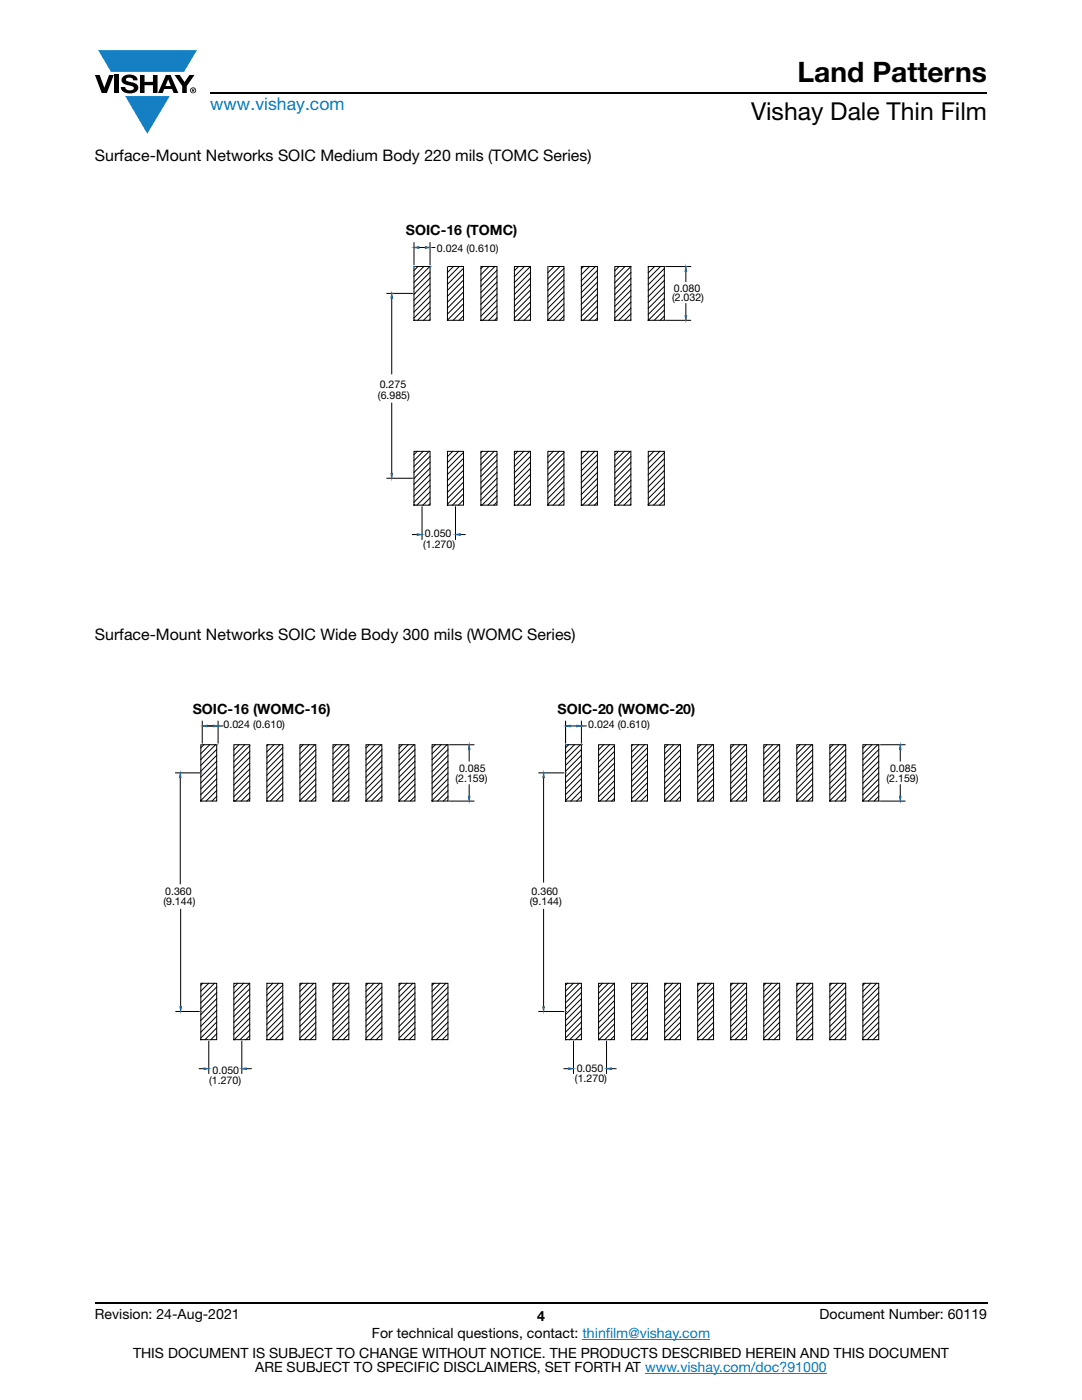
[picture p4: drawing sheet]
<svg xmlns="http://www.w3.org/2000/svg" width="216mm" height="279mm" viewBox="0 0 216 279" stroke-linecap="round" stroke-linejoin="round" font-family="sans-serif">
<g fill="#147fc3">
<path d="M19.6 10h19.7l-2.6 4.3h-1.1h-13.5z"/>
<path d="M25 19.2h8.9l-4.5 7.5z"/>
</g>
<g fill="#000">
<path d="M18.9 15h1l.9 2.5 1-2.5h.9l-1.4 3.6h-1zM22.9 15h.9v3.6h-.9zM24.6 15.3a2.1 2.1 0 0 1 2.8 .3l.1 .4h-.9a.79 .79 0 0 0-.7-.5 .79 .79 0 0 0-.8 .4l.3 .3 1 .2a1.08 1.08 0 0 1 1.2 1 1.08 1.08 0 0 1-1.1 1.2 1.73 1.73 0 0 1-2.4-1.2h.9a.96 .96 0 0 0 .8 .6 .96 .96 0 0 0 .9-.4 1.31 1.31 0 0 0-1.2-.6 1.03 1.03 0 0 1-1.1-.6 1.03 1.03 0 0 1 .2-1.1zM27.9 15h.9v1.3h1.7v-1.3h.9v3.6h-.9v-1.6h-1.7v1.6h-.9zM34.8 15h1.1l.9 1.4 1-1.4h1l-1.5 2.2v1.4h-.9v-1.4zM78.2 58.6l.1 .9h-.3zM82.6 49.4l1-.2v.4zM84.9 49.2l.9 .2-.9 .2zM136.9 53.2l.1 1h-.3zM136.7 63h.3l-.1 .9zM78 94.5h.3l-.1 .9zM83.2 106.5l1 .2-1 .1z"/>
<path d="M90.9 106.7l1-.2v.3zM36 154.2l.1 1h-.3zM41.3 144.9h1.6zM40.4 144.9l1-.2v.3zM42.6 144.7l1 .2-1 .1zM93.5 158.9h.3l-.2 1zM93.6 148.6l.2 1h-.3zM35.9 200.9h.3l-.2 1zM40.7 213.1l1 .2-1 .1zM48.3 213.3l.9-.2v.3z"/>
<path d="M33.6 15.9l.5 1.3h-1.1zM33.1 15l-1.6 3.6h1l.3-.8h1.5l.3 .8h1l-1.6-3.6z"/>
<path d="M38.4 17.8h.2v.2h-.2zM38.3 17.7v.7h.1v-.3l.4 .3-.2-.3 .2-.2-.1-.2z"/>
<path d="M38.1 18a.46 .46 0 0 1 .9 0 .46 .46 0 0 1-.9 0zM37.9 18a.6 .6 0 0 0 1.2 0 .6 .6 0 0 0-1.2 0z"/>
</g>
<path d="M42 18.6h155M18.9 260h178.1" fill="none" stroke="#000" stroke-width=".36"/>
<path d="M116.2 267.3h25.5M128.7 274h36.3" fill="none" stroke="#007ec4" stroke-width=".2"/>
<g fill="none" stroke="#818180" stroke-width=".2">
<path d="M89.3 53.2h.1M109.4 53.2h-.1M82.6 63.9h.1M89.3 63.9h.1M96 63.9h.1M102.6 63.9h.1M109.3 63.9h.1M116 63.9h.1M122.7 63.9h.1M129.4 63.9h.1M82.6 100.8h.1M89.3 100.8h.1"/>
<path d="M96 100.8h.1M102.6 100.8h.1M109.3 100.8h.1M116 100.8h.1M122.7 100.8h.1M129.4 100.8h.1M40.1 159.9h.1M46.7 159.9h.1M53.3 159.9h.1M56.4 159.7l-.1 .2M59.8 159.9h.1M66.4 159.9h.1"/>
<path d="M73 159.9h.1M79.6 159.9h.1M86.2 159.9h.1M112.9 159.9h.1M119.4 159.9h.1M126 159.9h.1M129.2 159.7l-.1 .2M132.6 159.9h.1M53.3 196.2v.1M126.1 196.2l-.1 .1M40.1 207.5h.1M46.7 207.5h.1"/>
<path d="M53.3 207.5h.1M59.8 207.5h.1M66.4 207.5h.1M73 207.5h.1M79.6 207.5h.1M86.2 207.5h.1M112.9 207.5h.1M119.4 207.5h.1M126 207.5h.1M132.6 207.5h.1"/>
</g>
<g fill="none" stroke="#000" stroke-width=".2">
<path d="M77.2 58.6h5.1M78.2 59.5v15.1M82.6 53.2h3.2v10.7h-3.2zM82.6 48.4v4.5M83.4 53.2l-.8 .8M83.6 49.4h1.3M84.6 53.2l-2 2M85.8 53.2l-3.2 3.2M85.8 54.3l-3.2 3.2M85.8 55.5l-3.2 3.2M85.8 56.7l-3.2 3.2M85.8 57.9l-3.2 3.2"/>
<path d="M85.8 59.1l-3.2 3.2M85.8 48.4v4.5M85.8 49.4h1M89.3 53.2h3.2v10.7h-3.2zM90.5 53.2l-1.2 1.2M91.7 53.2l-2.4 2.4M92.5 53.5l-3.2 3.3M92.5 54.7l-3.2 3.2M92.5 57.1l-3.2 3.2M92.5 58.3l-3.2 3.2M92.5 55.9l-3.2 3.2M92.5 59.5l-3.2 3.2"/>
<path d="M96 53.2h3.2v10.7h-3.2zM96.4 53.2l-.4 .4M97.6 53.2l-1.6 1.6M98.7 53.2l-2.7 2.8M99.2 57.5l-3.2 3.2M99.2 53.9l-3.2 3.3M99.2 55.1l-3.2 3.2M99.2 56.3l-3.2 3.2M99.2 58.7l-3.2 3.2M99.2 59.9l-3.2 3.2M102.6 53.2h3.2v10.7h-3.2zM103.5 53.2l-.9 .8"/>
<path d="M104.6 53.2l-2 2M105.8 53.2l-3.2 3.2M105.8 54.4l-3.2 3.2M105.8 55.5l-3.2 3.3M105.8 56.7l-3.2 3.2M105.8 57.9l-3.2 3.2M105.8 59.1l-3.2 3.2M109.3 53.2h3.2v10.7h-3.2zM110.5 53.2l-1.2 1.2M111.7 53.2l-2.4 2.4M112.5 57.1l-3.2 3.2M112.5 53.6l-3.2 3.2"/>
<path d="M112.5 54.8l-3.2 3.2M112.5 55.9l-3.2 3.3M112.5 58.3l-3.2 3.2M112.5 59.5l-3.2 3.2M116 53.2h3.2v10.7h-3.2zM116.4 53.2l-.4 .4M117.6 53.2l-1.6 1.6M118.8 53.2l-2.8 2.8M119.2 54l-3.2 3.2M119.2 55.2l-3.2 3.2M119.2 56.3l-3.2 3.3M119.2 57.5l-3.2 3.3"/>
<path d="M119.2 58.7l-3.2 3.2M119.2 59.9l-3.2 3.2M122.7 53.2h3.2v10.7h-3.2zM123.5 53.2l-.8 .8M124.7 53.2l-2 2M125.9 53.2l-3.2 3.2M125.9 54.4l-3.2 3.2M125.9 55.6l-3.2 3.2M125.9 56.8l-3.2 3.2M125.9 57.9l-3.2 3.3M125.9 59.1l-3.2 3.2M129.4 53.2h3.2v10.7h-3.2z"/>
<path d="M129.4 53.2v.1M130.6 53.2l-1.2 1.3M131.8 53.2l-2.4 2.4M132.6 53.6l-3.2 3.2M132.6 54.8l-3.2 3.2M132.6 56l-3.2 3.2M132.6 57.2l-3.2 3.2M132.6 58.3l-3.2 3.3M132.6 59.5l-3.2 3.3M132.9 53.2h4.9M136.9 54.2v2M85.8 60.2l-3.2 3.3"/>
<path d="M85.8 61.4l-2.5 2.5M85.8 63.8l-.1 .1M85.8 62.6l-1.3 1.3M92.5 60.7l-3.2 3.2M92.5 63l-.9 .9M92.5 61.8l-2.1 2.1M99.2 63.4l-.5 .5M99.2 62.2l-1.7 1.7M99.2 61.1l-2.9 2.8M105.8 63.8v.1M105.8 60.3l-3.2 3.2M105.8 62.7l-1.2 1.2"/>
<path d="M105.8 61.5l-2.4 2.4M112.5 63.1l-.8 .8M112.5 61.9l-2 2M112.5 60.7l-3.2 3.2M119.2 61.1l-2.8 2.8M119.2 63.5l-.5 .4M119.2 62.3l-1.6 1.6M125.9 63.9h-.1M125.9 62.7l-1.2 1.2M125.9 60.3l-3.2 3.2M125.9 61.5l-2.4 2.4M132.6 60.7l-3.2 3.2"/>
<path d="M132.6 61.9l-2 2M132.6 63.1l-.9 .8M132.9 63.9h4.9M136.9 60.6v2.4M77.2 95.4h5.1M78.2 80.4v14.1M82.6 90.1h3.2v10.7h-3.2zM83.3 90.1l-.7 .6M84.4 90.1l-1.8 1.8M85.6 90.1l-3 3M85.8 99.4l-1.4 1.4M85.8 98.2l-2.6 2.6"/>
<path d="M85.8 91.1l-3.2 3.2M85.8 92.3l-3.2 3.2M85.8 93.4l-3.2 3.3M85.8 94.6l-3.2 3.2M85.8 95.8l-3.2 3.2M85.8 97l-3.2 3.2M89.3 90.1h3.2v10.7h-3.2zM90.3 90.1l-1 1M91.5 90.1l-2.2 2.2M92.5 90.3l-3.2 3.2M92.5 91.5l-3.2 3.2M92.5 92.7l-3.2 3.2"/>
<path d="M92.5 93.8l-3.2 3.3M92.5 95l-3.2 3.3M92.5 96.2l-3.2 3.2M92.5 97.4l-3.2 3.2M92.5 99.8l-1 1M92.5 98.6l-2.2 2.2M96 90.1h3.2v10.7h-3.2zM96.2 90.1l-.2 .3M97.4 90.1l-1.4 1.4M98.6 90.1l-2.6 2.6M99.2 97.8l-3 3M99.2 91.9l-3.2 3.2"/>
<path d="M99.2 93.1l-3.2 3.2M99.2 90.7l-3.2 3.2M99.2 94.3l-3.2 3.2M99.2 95.4l-3.2 3.3M99.2 96.6l-3.2 3.2M99.2 99l-1.8 1.8M102.6 90.1h3.2v10.7h-3.2zM103.3 90.1l-.7 .7M104.5 90.1l-1.9 1.9M105.7 90.1l-3.1 3M105.8 92.3l-3.2 3.2M105.8 91.1l-3.2 3.2"/>
<path d="M105.8 93.5l-3.2 3.2M105.8 94.7l-3.2 3.2M105.8 95.8l-3.2 3.3M105.8 97l-3.2 3.3M105.8 98.2l-2.5 2.6M105.8 99.4l-1.4 1.4M109.3 90.1h3.2v10.7h-3.2zM110.4 90.1l-1.1 1.1M111.6 90.1l-2.3 2.3M112.5 99.8l-1 1M112.5 98.6l-2.1 2.2M112.5 90.3l-3.2 3.2"/>
<path d="M112.5 91.5l-3.2 3.2M112.5 92.7l-3.2 3.2M112.5 93.9l-3.2 3.2M112.5 95.1l-3.2 3.2M112.5 96.3l-3.2 3.2M112.5 97.4l-3.2 3.3M116 90.1h3.2v10.7h-3.2zM116.3 90.1l-.3 .3M117.5 90.1l-1.5 1.5M118.7 90.1l-2.7 2.7M119.2 99l-1.8 1.8M119.2 97.8l-2.9 3"/>
<path d="M119.2 91.9l-3.2 3.2M119.2 90.7l-3.2 3.3M119.2 93.1l-3.2 3.2M119.2 94.3l-3.2 3.2M119.2 95.5l-3.2 3.2M119.2 96.7l-3.2 3.2M122.7 90.1h3.2v10.7h-3.2zM123.4 90.1l-.7 .7M124.6 90.1l-1.9 1.9M125.8 90.1l-3.1 3.1M125.9 91.1l-3.2 3.3M125.9 92.3l-3.2 3.2"/>
<path d="M125.9 93.5l-3.2 3.2M125.9 94.7l-3.2 3.2M125.9 95.9l-3.2 3.2M125.9 97.1l-3.2 3.2M125.9 98.3l-2.6 2.5M125.9 99.4l-1.4 1.4M129.4 90.1h3.2v10.7h-3.2zM130.5 90.1l-1.1 1.1M131.7 90.1l-2.3 2.3M132.6 90.4l-3.2 3.2M132.6 93.9l-3.2 3.2M132.6 91.5l-3.2 3.3"/>
<path d="M132.6 92.7l-3.2 3.3M132.6 95.1l-3.2 3.2M132.6 96.3l-3.2 3.2M132.6 97.5l-3.2 3.2M132.6 99.8l-1 1M132.6 98.7l-2.2 2.1M82.3 106.7h.9M84.2 101.1v6.6M85.8 100.6l-.2 .2M90.9 101.1v6.6M91.9 106.7h.9M99.2 100.2l-.7 .6"/>
<path d="M105.8 100.6l-.2 .2M119.2 100.2l-.6 .6M125.9 100.6l-.2 .2M35 154.2h5M36 155.2v21.2M40.1 148.6h3.1v11.3h-3.1zM40.4 143.9v4.4M40.7 148.6l-.6 .6M41.3 144.9h1.6M41.9 148.6l-1.8 1.8M43 148.6l-2.9 3M43.2 149.6l-3.1 3.1"/>
<path d="M43.2 150.7l-3.1 3.2M43.2 151.9l-3.1 3.2M43.2 153.1l-3.1 3.2M43.2 154.2l-3.1 3.2M43.2 155.4l-3.1 3.2M43.2 156.6l-3.1 3.2M43.2 157.8l-2.1 2.1M43.2 158.9l-.9 1M43.5 143.9v4.4M43.5 144.9h1M46.7 148.6h3.1v11.3h-3.1zM47.7 148.6l-1 1"/>
<path d="M48.8 148.6l-2.1 2.2M49.8 158.2l-1.7 1.7M49.8 159.3l-.5 .6M49.8 157l-2.8 2.9M49.8 150l-3.1 3.1M49.8 151.1l-3.1 3.2M49.8 152.3l-3.1 3.2M49.8 154.6l-3.1 3.2M49.8 155.8l-3.1 3.2M49.8 148.8l-3.1 3.2M49.8 153.5l-3.1 3.2M53.3 148.6h3.1v11.3h-3.1z"/>
<path d="M53.5 148.6l-.2 .3M54.7 148.6l-1.4 1.4M55.8 148.6l-2.5 2.6M56.4 152.7l-3.1 3.2M56.4 153.9l-3.1 3.2M56.4 155l-3.1 3.2M56.4 156.2l-3.1 3.2M56.4 149.2l-3.1 3.2M56.4 150.4l-3.1 3.1M56.4 151.5l-3.1 3.2M56.4 157.4l-2.4 2.5M56.4 158.6l-1.3 1.3"/>
<path d="M59.8 148.6h3.2v11.3h-3.2zM60.5 148.6l-.7 .7M61.7 148.6l-1.9 1.8M62.8 148.6l-3 3M63 159l-.9 .9M63 149.6l-3.2 3.2M63 150.8l-3.2 3.1M63 151.9l-3.2 3.2M63 153.1l-3.2 3.2M63 154.3l-3.2 3.2M63 155.4l-3.2 3.2M63 156.6l-3.2 3.2"/>
<path d="M63 157.8l-2.1 2.1M66.4 148.6h3.2v11.3h-3.2zM67.1 148.6l-.7 .7M68.3 148.6l-1.9 1.8M69.4 148.6l-3 3M69.6 159l-.9 .9M69.6 157.8l-2.1 2.1M69.6 149.6l-3.2 3.2M69.6 150.8l-3.2 3.1M69.6 151.9l-3.2 3.2M69.6 153.1l-3.2 3.2M69.6 154.3l-3.2 3.2"/>
<path d="M69.6 155.4l-3.2 3.2M69.6 156.6l-3.2 3.2M73 148.6h3.2v11.3h-3.2zM73.7 148.6l-.7 .7M74.8 148.6l-1.8 1.8M76 148.6l-3 3M76.2 157.8l-2.1 2.1M76.2 149.6l-3.2 3.2M76.2 150.8l-3.2 3.1M76.2 151.9l-3.2 3.2M76.2 153.1l-3.2 3.2M76.2 154.3l-3.2 3.2"/>
<path d="M76.2 155.4l-3.2 3.2M76.2 156.6l-3.2 3.2M76.2 159l-.9 .9M79.6 148.6h3.2v11.3h-3.2zM80.3 148.6l-.7 .7M81.4 148.6l-1.8 1.8M82.6 148.6l-3 3M82.8 149.6l-3.2 3.2M82.8 150.8l-3.2 3.1M82.8 151.9l-3.2 3.2M82.8 153.1l-3.2 3.2M82.8 154.3l-3.2 3.2"/>
<path d="M82.8 155.4l-3.2 3.2M82.8 156.6l-3.2 3.2M82.8 157.8l-2.1 2.1M82.8 159l-.9 .9M86.2 148.6h3.2v11.3h-3.2zM86.9 148.6l-.7 .7M88 148.6l-1.8 1.8M89.2 148.6l-3 3M89.4 157.8l-2.1 2.1M89.4 150.8l-3.2 3.1M89.4 151.9l-3.2 3.2M89.4 154.3l-3.2 3.2"/>
<path d="M89.4 156.6l-3.2 3.2M89.4 149.6l-3.2 3.2M89.4 153.1l-3.2 3.2M89.4 155.4l-3.2 3.2M89.4 159l-.9 .9M89.7 159.9h4.9M89.7 148.6h4.9M93.6 149.6v2.3M93.6 156.6v2.3M112.9 148.6h3.1v11.3h-3.1zM113.5 148.6l-.6 .6M114.6 148.6l-1.7 1.8"/>
<path d="M115.8 148.6l-2.9 3M116 149.6l-3.1 3.1M116 150.7l-3.1 3.2M116 151.9l-3.1 3.2M116 153.1l-3.1 3.2M116 154.2l-3.1 3.2M116 155.4l-3.1 3.2M116 156.6l-3.1 3.2M116 158.9l-.9 1M116 157.8l-2.1 2.1M119.4 148.6h3.2v11.3h-3.2zM120.5 148.6l-1.1 1"/>
<path d="M121.6 148.6l-2.2 2.2M122.6 159.3l-.5 .6M122.6 148.8l-3.2 3.2M122.6 150l-3.2 3.1M122.6 152.3l-3.2 3.2M122.6 154.6l-3.2 3.2M122.6 151.1l-3.2 3.2M122.6 153.5l-3.2 3.2M122.6 155.8l-3.2 3.2M122.6 158.2l-1.7 1.7M122.6 157l-2.9 2.9M126 148.6h3.2v11.3h-3.2z"/>
<path d="M126.3 148.6l-.3 .3M127.4 148.6l-1.4 1.4M128.6 148.6l-2.6 2.6M129.2 158.6l-1.3 1.3M129.2 157.4l-2.5 2.5M129.2 152.7l-3.2 3.2M129.2 155l-3.2 3.2M129.2 149.2l-3.2 3.2M129.2 150.4l-3.2 3.1M129.2 151.5l-3.2 3.2M129.2 153.9l-3.2 3.2M129.2 156.2l-3.2 3.2"/>
<path d="M132.6 148.6h3.2v11.3h-3.2zM133.3 148.6l-.7 .7M134.4 148.6l-1.8 1.8M135.6 148.6l-3 3M135.8 159l-.9 .9M135.8 157.8l-2.1 2.1M135.8 149.6l-3.2 3.2M135.8 150.8l-3.2 3.1M135.8 151.9l-3.2 3.2M135.8 153.1l-3.2 3.2M135.8 154.3l-3.2 3.2M135.8 155.4l-3.2 3.2"/>
<path d="M135.8 156.6l-3.2 3.2M175.7 159.9h4.9M175.7 148.6h4.9M179.6 149.6v2.3M179.6 156.6v2.3M36 181.5v19.4M40.1 196.2h3.1v11.3h-3.1zM40.5 196.2l-.4 .4M41.6 196.2l-1.5 1.6M42.8 196.2l-2.7 2.8M43.2 197l-3.1 3.1M43.2 198.1l-3.1 3.2"/>
<path d="M43.2 199.3l-3.1 3.2M46.7 196.2h3.1v11.3h-3.1zM47.5 196.2l-.8 .8M48.6 196.2l-1.9 2M49.8 196.2l-3.1 3.2M49.8 197.4l-3.1 3.1M49.8 198.5l-3.1 3.2M49.8 199.7l-3.1 3.2M53.3 196.2h3.1v11.3h-3.1zM54.4 196.2l-1.1 1.2M55.6 196.2l-2.3 2.4M56.4 196.6l-3.1 3.2"/>
<path d="M56.4 197.8l-3.1 3.1M56.4 198.9l-3.1 3.2M59.8 196.2h3.2v11.3h-3.2zM60.3 196.2l-.5 .5M61.4 196.2l-1.6 1.6M62.6 196.2l-2.8 2.8M63 198.2l-3.2 3.1M63 197l-3.2 3.2M63 199.3l-3.2 3.2M66.4 196.2h3.2v11.3h-3.2zM66.9 196.2l-.5 .5M68 196.2l-1.6 1.6"/>
<path d="M69.2 196.2l-2.8 2.8M69.6 197l-3.2 3.2M69.6 198.2l-3.2 3.1M69.6 199.3l-3.2 3.2M73 196.2h3.2v11.3h-3.2zM73.5 196.2l-.5 .5M74.6 196.2l-1.6 1.6M75.8 196.2l-2.8 2.8M76.2 197l-3.2 3.2M76.2 198.2l-3.2 3.1M76.2 199.3l-3.2 3.2M79.6 196.2h3.2v11.3h-3.2z"/>
<path d="M80.1 196.2l-.5 .5M81.2 196.2l-1.6 1.6M82.4 196.2l-2.8 2.8M82.8 197l-3.2 3.2M82.8 198.2l-3.2 3.1M82.8 199.3l-3.2 3.2M86.2 196.2h3.2v11.3h-3.2zM86.6 196.2l-.4 .5M87.8 196.2l-1.6 1.6M89 196.2l-2.8 2.8M89.4 197l-3.2 3.2M89.4 198.2l-3.2 3.1"/>
<path d="M89.4 199.3l-3.2 3.2M112.9 196.2h3.1v11.3h-3.1zM113.2 196.2l-.3 .4M114.4 196.2l-1.5 1.6M115.6 196.2l-2.7 2.8M116 197l-3.1 3.1M116 198.1l-3.1 3.2M116 199.3l-3.1 3.2M119.4 196.2h3.2v11.3h-3.2zM120.2 196.2l-.8 .8M121.4 196.2l-2 2M122.6 196.2l-3.2 3.2"/>
<path d="M122.6 198.5l-3.2 3.2M122.6 197.4l-3.2 3.1M122.6 199.7l-3.2 3.2M126 196.2h3.2v11.3h-3.2zM127.2 196.2l-1.2 1.2M128.4 196.2l-2.4 2.4M129.2 196.6l-3.2 3.2M129.2 197.8l-3.2 3.1M129.2 198.9l-3.2 3.2M132.6 196.2h3.2v11.3h-3.2zM133 196.2l-.4 .5M134.2 196.2l-1.6 1.6"/>
<path d="M135.4 196.2l-2.8 2.8M135.8 197l-3.2 3.2M135.8 198.2l-3.2 3.1M135.8 199.3l-3.2 3.2M35.1 201.9h4.6M39.8 213.3h.9M41.7 207.8v6.4M43.2 205.1l-2.3 2.4M43.2 200.5l-3.1 3.1M43.2 201.6l-3.1 3.2M43.2 202.8l-3.1 3.2M43.2 204l-3.1 3.2"/>
<path d="M43.2 206.3l-1.1 1.2M48.3 207.8v6.4M49.2 213.3h.9M49.8 204.4l-3.1 3.1M49.8 200.9l-3.1 3.1M49.8 202l-3.1 3.2M49.8 203.2l-3.1 3.2M49.8 205.5l-1.9 2M49.8 206.7l-.7 .8M56.4 206l-1.5 1.5M56.4 207.1l-.3 .4M56.4 204.8l-2.7 2.7"/>
<path d="M56.4 200.1l-3.1 3.2M56.4 201.3l-3.1 3.1M56.4 202.4l-3.1 3.2M56.4 203.6l-3.1 3.2M63 200.5l-3.2 3.2M63 201.7l-3.2 3.2M63 202.8l-3.2 3.2M63 204l-3.2 3.2M63 205.2l-2.3 2.3M63 206.4l-1.1 1.1M69.6 206.4l-1.1 1.1M69.6 200.5l-3.2 3.2"/>
<path d="M69.6 201.7l-3.2 3.1M69.6 202.8l-3.2 3.2M69.6 204l-3.2 3.2M69.6 205.2l-2.3 2.3M76.2 200.5l-3.2 3.2M76.2 201.7l-3.2 3.1M76.2 202.8l-3.2 3.2M76.2 204l-3.2 3.2M76.2 206.4l-1.1 1.1M76.2 205.2l-2.3 2.3M82.8 205.2l-2.3 2.3M82.8 200.5l-3.2 3.2"/>
<path d="M82.8 201.7l-3.2 3.1M82.8 202.8l-3.2 3.2M82.8 204l-3.2 3.2M82.8 206.4l-1.1 1.1M89.4 200.5l-3.2 3.2M89.4 201.7l-3.2 3.1M89.4 202.8l-3.2 3.2M89.4 204l-3.2 3.2M89.4 205.2l-2.3 2.3M89.4 206.4l-1.1 1.1M116 206.3l-1.2 1.2M116 200.5l-3.1 3.1"/>
<path d="M116 201.6l-3.1 3.2M116 202.8l-3.1 3.2M116 204l-3.1 3.2M116 205.1l-2.3 2.4M122.6 205.5l-1.9 2M122.6 200.9l-3.2 3.1M122.6 202l-3.2 3.2M122.6 203.2l-3.2 3.2M122.6 206.7l-.8 .8M122.6 204.4l-3.1 3.1M129.2 207.1l-.4 .4M129.2 206l-1.5 1.5"/>
<path d="M129.2 204.8l-2.7 2.7M129.2 200.1l-3.2 3.2M129.2 201.3l-3.2 3.1M129.2 202.4l-3.2 3.2M129.2 203.6l-3.2 3.2M135.8 206.4l-1.1 1.1M135.8 205.2l-2.3 2.3M135.8 200.5l-3.2 3.2M135.8 201.7l-3.2 3.2M135.8 202.8l-3.2 3.2M135.8 204l-3.2 3.2"/>
</g>
<g fill="#000">
<path d="M78.2 58.6l.1 .9h-.3zM82.6 49.4l1-.2v.4zM84.9 49.2l.9 .2-.9 .2zM136.9 53.2l.1 1h-.3zM136.7 63h.3l-.1 .9zM78 94.5h.3l-.1 .9zM83.2 106.5l1 .2-1 .1zM90.9 106.7l1-.2v.3zM36 154.2l.1 1h-.3zM40.4 144.9l1-.2v.3zM42.6 144.7l1 .2-1 .1zM93.5 158.9h.3l-.2 1z"/>
<path d="M93.6 148.6l.2 1h-.3zM35.9 200.9h.3l-.2 1zM40.7 213.1l1 .2-1 .1zM48.3 213.3l.9-.2v.3z"/>
</g>
<g fill="none" stroke="#3a54a4" stroke-width=".2">
<path d="M78.2 58.6h.1M78.2 58.6l.1 .9h-.3zM82.6 53.2h.1M82.6 58.6h.1M82.6 49.4l1-.2v.4zM84.9 49.2l.9 .2-.9 .2zM85.8 53.2h.1M85.8 49.4h.1M132.6 53.2h.1M136.9 53.2h.1M136.9 53.2l.1 1h-.3zM132.6 63.9h.1"/>
<path d="M136.7 63h.3l-.1 .9zM78 94.5h.3l-.1 .9zM82.6 95.4h.1M83.2 106.5l1 .2-1 .1zM84.2 100.8h.1M90.9 100.8h.1M90.9 106.7h.1M90.9 106.7l1-.2v.3zM36 154.2h.1M36 154.2l.1 1h-.3zM40.1 148.6h.1M40.1 154.2h.1"/>
<path d="M41.4 144.7l-1 .2 1 .1M42.6 144.7l1 .2-1 .1zM43.2 148.6h.1M43.2 144.9h.1M89.4 159.9h.1M89.4 148.6h.1M93.5 158.9h.3l-.2 1zM93.6 148.6l.2 1h-.3zM93.6 148.6h.1M35.9 200.9h.3l-.2 1zM40.1 201.9h.1M40.7 213.1l1 .2-1 .1z"/>
<path d="M41.7 207.5h.1M48.3 213.3l.9-.2v.3zM48.3 207.5h.1M48.3 213.3h.1"/>
</g>
<path d="M179.5 158.9h.3l-.2 1z" fill="#3a54a4"/>
<path d="M108.5 154.2l.1 1h-.3zM112.9 144.9l.9-.2v.3zM115.1 144.7l.9 .2-.9 .1zM179.5 158.9h.3l-.2 1zM179.6 148.6l.2 1h-.3zM108.3 200.9h.3l-.1 1zM113.5 213.1l.9 .2-.9 .1zM121 213.3l1-.2v.3z" fill="#000"/>
<g fill="none" stroke="#3a54a4" stroke-width=".2">
<path d="M108.5 154.2h.1M108.5 154.2l.1 1h-.3zM112.9 148.6h.1M112.9 154.2h.1M112.9 144.9l.9-.2v.3zM115.1 144.7l.9 .2-.9 .1zM116 148.6h.1M116 144.9h.1M175.4 159.9h.1M175.4 148.6h.1M179.5 158.9h.3l-.2 1zM179.6 148.6l.2 1h-.3z"/>
<path d="M179.6 148.6h.1M108.3 200.9h.3l-.1 1zM112.9 201.9h.1M113.5 213.1l.9 .2-.9 .1zM114.4 207.5h.1M121 213.3l1-.2v.3zM121 207.5h.1M121 213.3h.1"/>
</g>
<path d="M108.5 154.2l.1 1h-.3zM112.9 144.9l.9-.2v.3zM115.1 144.7l.9 .2-.9 .1zM179.6 148.6l.2 1h-.3zM108.3 200.9h.3l-.1 1zM113.5 213.1l.9 .2-.9 .1zM121 213.3l1-.2v.3z" fill="#000"/>
<g fill="none" stroke="#000" stroke-width=".2">
<path d="M107.5 154.2h5M108.5 155.2v20.8M112.9 143.9v4.4M113.8 144.9h1.3M116 143.9v4.4M116 144.9h1M139.2 148.6h3.2v11.3h-3.2zM139.9 148.6l-.7 .7M141 148.6l-1.8 1.8M142.2 148.6l-3 3M142.4 149.6l-3.2 3.2M142.4 150.8l-3.2 3.1"/>
<path d="M142.4 151.9l-3.2 3.2M142.4 153.1l-3.2 3.2M142.4 154.3l-3.2 3.2M142.4 155.4l-3.2 3.2M142.4 156.6l-3.2 3.2M142.4 159l-.9 .9M142.4 157.8l-2.1 2.1M145.8 148.6h3.2v11.3h-3.2zM146.5 148.6l-.7 .7M147.6 148.6l-1.8 1.8M148.8 148.6l-3 3M149 149.6l-3.2 3.2"/>
<path d="M149 150.8l-3.2 3.1M149 151.9l-3.2 3.2M149 153.1l-3.2 3.2M149 154.3l-3.2 3.2M149 155.4l-3.2 3.2M149 156.6l-3.2 3.2M149 159l-.9 .9M149 157.8l-2.1 2.1M152.4 148.6h3.2v11.3h-3.2zM153 148.6l-.6 .7M154.2 148.6l-1.8 1.8M155.4 148.6l-3 3"/>
<path d="M155.6 159l-.9 .9M155.6 157.8l-2.1 2.1M155.6 149.6l-3.2 3.2M155.6 150.8l-3.2 3.1M155.6 151.9l-3.2 3.2M155.6 153.1l-3.2 3.2M155.6 154.3l-3.2 3.2M155.6 155.4l-3.2 3.2M155.6 156.6l-3.2 3.2M159 148.6h3.2v11.3h-3.2zM159.6 148.6l-.6 .7M160.8 148.6l-1.8 1.8"/>
<path d="M162 148.6l-3 3M162.2 159l-.9 .9M162.2 149.6l-3.2 3.2M162.2 150.8l-3.2 3.1M162.2 151.9l-3.2 3.2M162.2 153.1l-3.2 3.2M162.2 154.3l-3.2 3.2M162.2 155.4l-3.2 3.2M162.2 156.6l-3.2 3.2M162.2 157.8l-2.1 2.1M165.6 148.6h3.2v11.3h-3.2zM166.2 148.6l-.6 .7"/>
<path d="M167.4 148.6l-1.8 1.8M168.6 148.6l-3 3M168.8 159l-1 .9M168.8 149.6l-3.2 3.2M168.8 150.8l-3.2 3.1M168.8 151.9l-3.2 3.2M168.8 153.1l-3.2 3.2M168.8 154.3l-3.2 3.2M168.8 155.4l-3.2 3.2M168.8 156.6l-3.2 3.2M168.8 157.8l-2.1 2.1M172.2 148.6h3.1v11.3h-3.1z"/>
<path d="M172.8 148.6l-.6 .7M174 148.6l-1.8 1.8M175.2 148.6l-3 3M175.3 149.6l-3.1 3.2M175.3 150.8l-3.1 3.1M175.3 151.9l-3.1 3.2M175.3 153.1l-3.1 3.2M175.3 154.3l-3.1 3.2M175.3 155.4l-3.1 3.2M175.3 156.6l-3.1 3.2M175.3 159l-.9 .9M175.3 157.8l-2 2.1"/>
<path d="M108.5 181.5v19.4M139.2 196.2h3.2v11.3h-3.2zM139.6 196.2l-.4 .5M140.8 196.2l-1.6 1.6M142 196.2l-2.8 2.8M142.4 197l-3.2 3.2M142.4 198.2l-3.2 3.1M142.4 199.3l-3.2 3.2M145.8 196.2h3.2v11.3h-3.2zM146.2 196.2l-.4 .5M147.4 196.2l-1.6 1.6M148.6 196.2l-2.8 2.8"/>
<path d="M149 197l-3.2 3.2M149 198.2l-3.2 3.1M149 199.3l-3.2 3.2M152.4 196.2h3.2v11.3h-3.2zM152.8 196.2l-.4 .5M154 196.2l-1.6 1.6M155.2 196.2l-2.8 2.8M155.6 197l-3.2 3.2M155.6 198.2l-3.2 3.1M155.6 199.3l-3.2 3.2M159 196.2h3.2v11.3h-3.2zM159.4 196.2l-.4 .5"/>
<path d="M160.6 196.2l-1.6 1.6M161.7 196.2l-2.7 2.8M162.2 197l-3.2 3.2M162.2 198.2l-3.2 3.1M162.2 199.3l-3.2 3.2M165.6 196.2h3.2v11.3h-3.2zM166 196.2l-.4 .5M167.2 196.2l-1.6 1.6M168.3 196.2l-2.7 2.8M168.8 197l-3.2 3.2M168.8 198.2l-3.2 3.1M168.8 199.3l-3.2 3.2"/>
<path d="M172.2 196.2h3.1v11.3h-3.1zM172.6 196.2l-.4 .5M173.8 196.2l-1.6 1.6M174.9 196.2l-2.7 2.8M175.3 197l-3.1 3.2M175.3 198.2l-3.1 3.1M175.3 199.3l-3.1 3.2M107.5 201.9h5M112.5 213.3h1M114.4 207.8v6.4M121 207.8v6.4M122 213.3h.9"/>
<path d="M142.4 200.5l-3.2 3.2M142.4 201.7l-3.2 3.1M142.4 202.8l-3.2 3.2M142.4 204l-3.2 3.2M142.4 206.4l-1.1 1.1M142.4 205.2l-2.3 2.3M149 206.4l-1.2 1.1M149 200.5l-3.2 3.2M149 201.7l-3.2 3.1M149 202.8l-3.2 3.2M149 204l-3.2 3.2M149 205.2l-2.3 2.3"/>
<path d="M155.6 200.5l-3.2 3.2M155.6 201.7l-3.2 3.1M155.6 202.8l-3.2 3.2M155.6 204l-3.2 3.2M155.6 205.2l-2.3 2.3M155.6 206.4l-1.2 1.1M162.2 206.4l-1.2 1.1M162.2 200.5l-3.2 3.2M162.2 201.7l-3.2 3.1M162.2 202.8l-3.2 3.2M162.2 204l-3.2 3.2M162.2 205.2l-2.3 2.3"/>
<path d="M168.8 206.4l-1.2 1.1M168.8 205.2l-2.3 2.3M168.8 200.5l-3.2 3.2M168.8 201.7l-3.2 3.1M168.8 202.8l-3.2 3.2M168.8 204l-3.2 3.2M175.3 206.4l-1.1 1.1M175.3 200.5l-3.1 3.2M175.3 201.7l-3.1 3.1M175.3 202.8l-3.1 3.2M175.3 204l-3.1 3.2M175.3 205.2l-2.3 2.3"/>
</g>
<path d="M139.2 159.9h.1M145.8 159.9h.1M152.4 159.9h.1M159 159.9h.1M165.6 159.9h.1M172.2 159.9h.1M139.2 207.5h.1M145.8 207.5h.1M152.4 207.5h.1M159 207.5h.1M165.6 207.5h.1M172.2 207.5h.1" fill="none" stroke="#818180" stroke-width=".2"/>
<text font-size="5.6" x="159.1" y="16.4">Land Patterns</text>
<text font-size="4.9" x="149.9" y="24">Vishay Dale Thin Film</text>
<text font-size="3.5" fill="#007ec4" x="42" y="21.9">www.vishay.com</text>
<g font-size="3.2">
<text x="18.9" y="32.1">Surface-Mount Networks SOIC Medium Body 220 mils (TOMC Series)</text>
<text x="18.9" y="127.6">Surface-Mount Networks SOIC Wide Body 300 mils (WOMC Series)</text>
</g>
<g font-size="2.8">
<text x="81" y="47">SOIC-16 (TOMC)</text>
<text x="38.5" y="142.5">SOIC-16 (WOMC-16)</text>
<text x="111.2" y="142.5">SOIC-20 (WOMC-20)</text>
<text x="18.9" y="263.3">Revision: 24-Aug-2021</text>
<text x="107.2" y="263.6">4</text>
<text x="163.6" y="263.3">Document Number: 60119</text>
<text x="74.2" y="267.1">For technical questions, contact: thinfilm@vishay.com</text>
<text x="26.5" y="271">THIS DOCUMENT IS SUBJECT TO CHANGE WITHOUT NOTICE. THE PRODUCTS DESCRIBED HEREIN AND THIS DOCUMENT</text>
<text x="50.9" y="273.8">ARE SUBJECT TO SPECIFIC DISCLAIMERS, SET FORTH AT www.vishay.com/doc?91000</text>
</g>
<g font-size="2.1">
<text x="87.2" y="50.2">0.024 (0.610)</text>
<text x="134.5" y="58.3">0.080</text>
<text x="134.1" y="60.1">(2.032)</text>
<text x="75.8" y="77.5">0.275</text>
<text x="75.4" y="79.6">(6.985)</text>
<text x="84.8" y="107.2">0.050</text>
<text x="84.4" y="109.3">(1.270)</text>
<text x="44.6" y="145.4">0.024 (0.610)</text>
<text x="117.4" y="145.4">0.024 (0.610)</text>
<text x="91.6" y="154">0.085</text>
<text x="177.6" y="154">0.085</text>
<text x="90.9" y="156.1">(2.159)</text>
<text x="176.9" y="156.1">(2.159)</text>
<text x="33" y="178.5">0.360</text>
<text x="106.1" y="178.5">0.360</text>
<text x="32.6" y="180.6">(9.144)</text>
<text x="105.7" y="180.6">(9.144)</text>
<text x="42.4" y="214.3">0.050</text>
<text x="114.7" y="216">(1.270)</text>
<text x="115.1" y="213.9">0.050</text>
<text x="41.7" y="216.4">(1.270)</text>
</g>
</svg>
